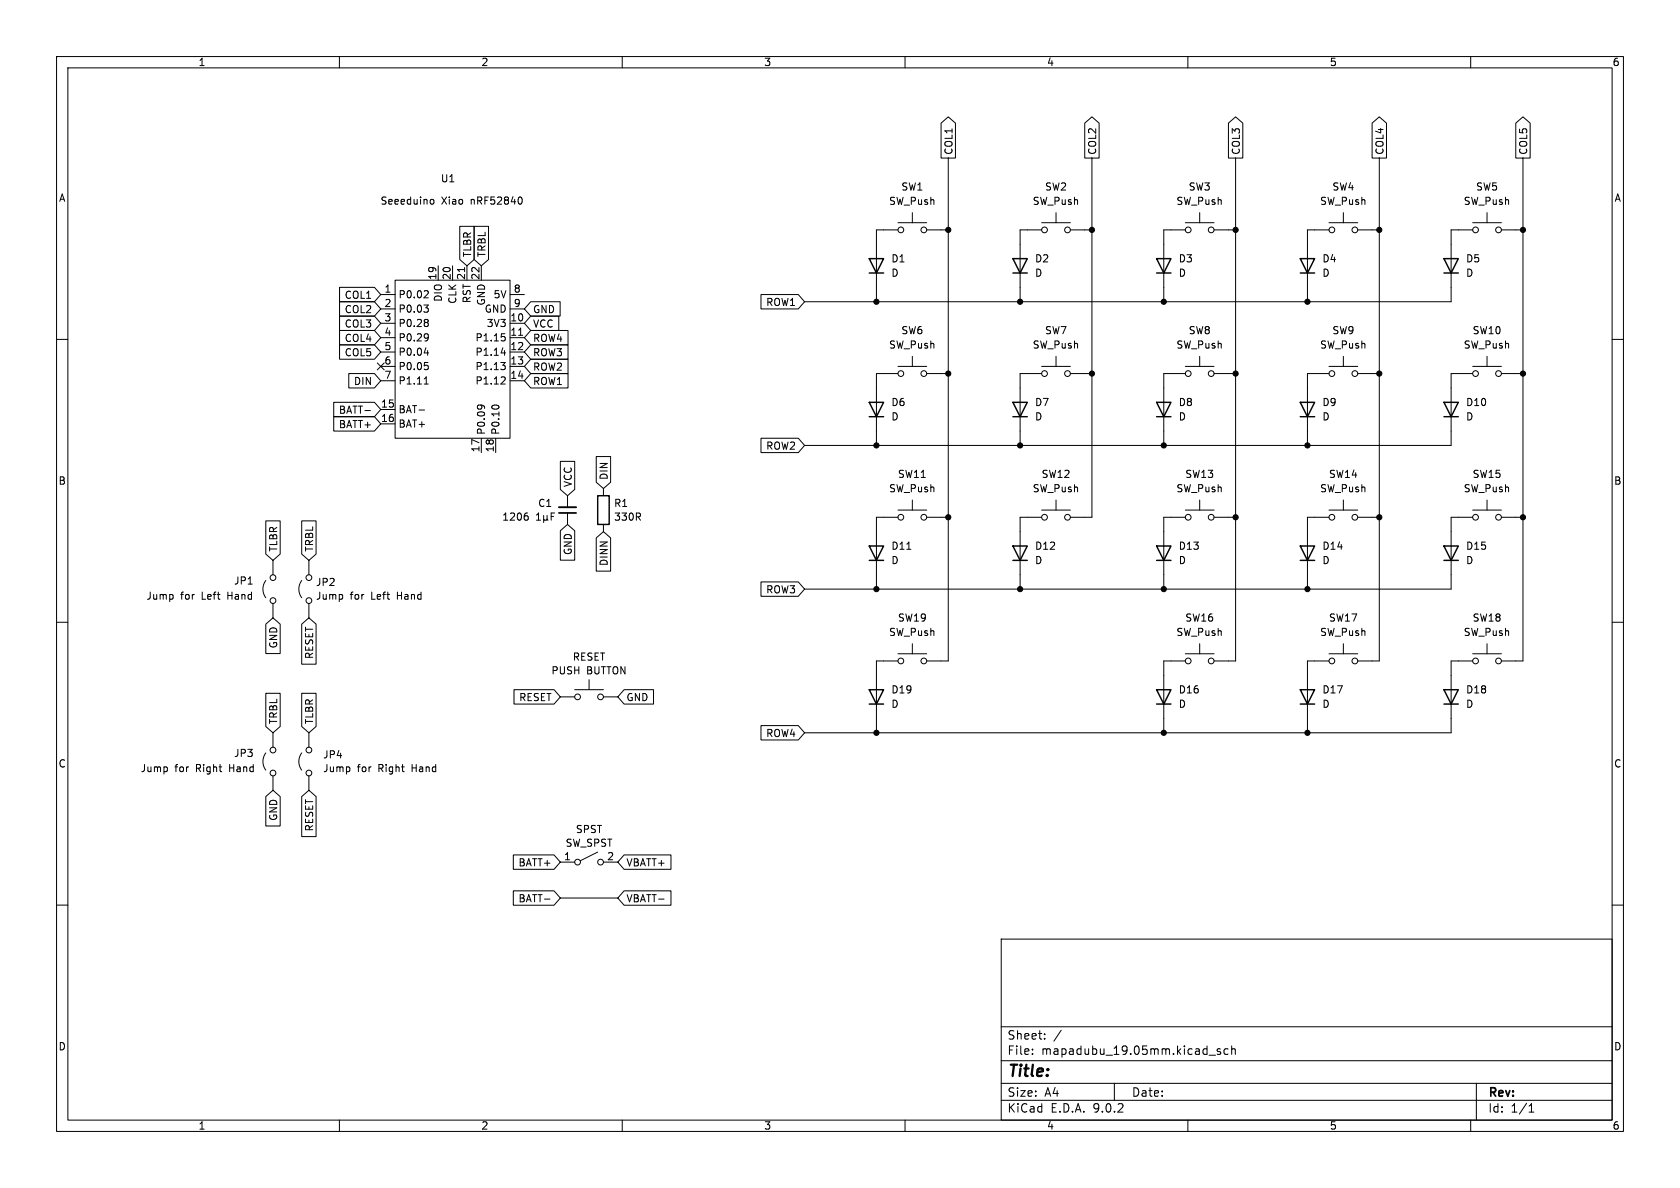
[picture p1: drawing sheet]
<svg xmlns="http://www.w3.org/2000/svg" width="297mm" height="210mm" viewBox="0 0 297 210" stroke-linecap="round" stroke-linejoin="round" font-family="sans-serif">
<g fill="none" stroke="#000" stroke-width=".18">
<path d="M10 10h277v190h-277zM12 12h273v186h-273zM60 10v2M110 10v2M160 10v2M210 10v2M260 10v2M76.2 35.3l.3-.1 .2 .3-.1 .5h-.4M92 34.8a.79 .79 0 0 1 0 1.3M158.7 39.4h5.1M161.3 37.6v1.8M166.4 21.8l1.2-1.1 1.3 1.1v6.1h-2.5z"/>
<path d="M167.6 27.9v88.9h-3.8M184.1 39.4h5.1M186.7 37.6v1.8M191.8 21.8l1.2-1.1 1.3 1.1v6.1h-2.5zM193 27.9v63.5h-3.8M209.5 39.4h5.1M212.1 37.6v1.8M217.2 21.8l1.2-1.1 1.3 1.1v6.1h-2.5zM218.4 27.9v88.9h-3.8M234.9 39.4h5.1M237.5 37.6v1.8M242.6 21.8l1.2-1.1 1.3 1.1v6.1h-2.5z"/>
<path d="M243.8 27.9v88.9h-3.8M260.3 39.4h5.1M262.9 37.6v1.8M268 21.8l1.2-1.1 1.3 1.1v6.1h-2.5zM269.2 27.9v88.9h-3.8M60 50.8h6.2l1.1 1.3-1.1 1.2h-6.2zM60 53.3h6.2l1.1 1.3-1.1 1.3h-6.2zM60 55.9h6.2l1.1 1.3-1.1 1.2h-6.2zM60 58.4h6.2l1.1 1.3-1.1 1.3h-6.2zM67.3 52.1h2.5M67.3 54.6h2.5M67.3 57.2h2.5"/>
<path d="M67.3 59.7h2.5M69.8 49.5h20.4v28h-20.4zM74.9 53.9h.8l-.4 .5M75.5 51.4l.2 .2v.3l-.8 .7h.8M75.5 54.4l.2 .2v.3l-.2 .3M75.5 56.5l.2 .2-.2 .3 .2 .2v.3l-.2 .2M75.5 59l.2 .1a1.03 1.03 0 0 1-.2 1.1M75.7 59.5l-.2 .3M77.5 47v2.5M80 47v2.5M81.3 40h2.5v5.9l-1.3 1.1-1.2-1.1zM82.1 47.3v.7"/>
<path d="M82.5 47v2.5M83.8 40h2.6v5.9l-1.3 1.1-1.3-1.1zM85.1 47v2.5M88.7 59h.6M89.1 59.5l.2 .2v.3l-.2 .3M90.2 52.1h2.5M90.2 54.6h2.5M90.2 57.2h2.5M90.2 59.7h2.5M91.7 59.3h.7M93.8 58.4h6.6v2.6h-6.6l-1.1-1.3zM93.8 53.3h5.2v2.6h-5.2l-1.1-1.3z"/>
<path d="M93.8 55.9h5v2.5h-5l-1.1-1.2zM134.5 52.1h6.6l1.1 1.2-1.1 1.3h-6.6zM158.7 40.6h-3.8v12.7M163.8 40.6h3.8M184.1 40.6h-3.8v12.7M189.2 40.6h3.8M209.5 40.6h-3.8v12.7M214.6 40.6h3.8M234.9 40.6h-3.8v12.7M240 40.6h3.8M260.3 40.6h-3.8v12.7h-114.3M265.4 40.6h3.8"/>
<path d="M10 60h2M59 71.1h7.2l1.1 1.3-1.1 1.3h-7.2zM59 73.7h7.2l1.1 1.2-1.1 1.3h-7.2zM60 61h6.2l1.1 1.2-1.1 1.3h-6.2zM61.7 66h4.5l1.1 1.3-1.1 1.3h-4.5zM64.5 72.6h1M66.7 64.2l1.2 1.2M67.3 64.8h2.5M67.3 62.2h2.5M67.3 67.3h2.5M67.3 72.4h2.5M67.3 74.9h2.5"/>
<path d="M67.9 64.2l-1.2 1.2M74.1 72.5h1M75 62.4h.8M75 67.9h.7M75.1 64.1h.6M75.2 66.8l.2-.2v1.3M75.5 64.6l.2 .2v.3l-.2 .2M75.6 62v.8M84.4 71.8l.1-.1a1.03 1.03 0 0 1 1.1 .1M84.9 71.6l.3 .2M85.1 77.5v2.5M86.9 71.9a.79 .79 0 0 1 1.3 0"/>
<path d="M87.6 77.5v2.5M88.5 64.1h.8l-.4 .5M88.6 62.4h.8M89.1 66.6l.2 .3v.3l-.8 .7h.8M89.1 64.6l.2 .2v.3l-.2 .2M89.2 62v.8M90.2 64.8h2.5M90.2 62.2h2.5M90.2 67.3h2.5M93.8 66h6.6v2.6h-6.6l-1.1-1.3zM93.8 61h6.6v2.5h-6.6l-1.1-1.3zM93.8 63.5h6.6v2.5h-6.6l-1.1-1.2z"/>
<path d="M134.5 77.5h6.6l1.1 1.2-1.1 1.3h-6.6zM158.7 66h-3.8v12.7M158.7 64.8h5.1M161.3 63v1.8M163.8 66h3.8M184.1 64.8h5.1M184.1 66h-3.8v12.7M186.7 63v1.8M189.2 66h3.8M209.5 64.8h5.1M209.5 66h-3.8v12.7M212.1 63v1.8"/>
<path d="M214.6 66h3.8M234.9 64.8h5.1M234.9 66h-3.8v12.7M237.5 63v1.8M240 66h3.8M260.3 64.8h5.1M260.3 66h-3.8v12.7h-114.3M262.9 63v1.8M265.4 66h3.8M285 60h2M47 92.1h2.5v5.8l-1.2 1.2-1.3-1.2zM48.3 99.1v2.5"/>
<path d="M53.3 92.1h2.6v5.8l-1.3 1.2-1.3-1.2zM54.6 99.1v2.5M93 90.7h.3M93.1 91.2l.3 .2v.3l-.3 .3M94.8 92h.8M94.8 91l.4-.3v1.3M96.1 91.8l.2 .2h.2l.2-.2M96.1 91.1v1.3M96.7 91.8l.2 .2M96.7 91.1v.7M97.4 91.3h.5M98 90.7h-.6v1.3"/>
<path d="M99.1 93.8l1.2-1.1 1.3 1.1v5.2h-2.5zM99.1 81.6h2.5v4.9l-1.3 1.1-1.2-1.1zM100.3 87.6v2.1M100.3 90.7v2M105.4 80.7h2.6v4.5l-1.3 1.2-1.3-1.2zM105.4 95.1l1.3-1.1 1.3 1.1v5.9h-2.6zM106.7 86.4v1.2M106.7 92.7v1.3M158.7 91.4h-3.8v12.7M158.7 90.2h5.1M160.3 97.1h.7M161.3 88.4v1.8"/>
<path d="M163.8 91.4h3.8M184.1 91.4h-3.8v12.7M184.1 90.2h5.1M186.7 88.4v1.8M209.5 91.4h-3.8v12.7M209.5 90.2h5.1M212.1 88.4v1.8M214.6 91.4h3.8M234.9 90.2h5.1M234.9 91.4h-3.8v12.7M237.5 88.4v1.8M240 91.4h3.8"/>
<path d="M260.3 90.2h5.1M260.3 91.4h-3.8v12.7h-114.3M262.9 88.4v1.8M265.4 91.4h3.8M10 110h2M47 110.3l1.3-1.1 1.2 1.1v5.2h-2.5zM47 102.6a2.54 2.54 0 0 0 0 3.1M48.3 106.7v2.5M53.3 110.3l1.3-1.1 1.3 1.1v7.1h-2.6zM53.3 102.6a2.54 2.54 0 0 0 0 3.1M54.6 106.7v2.5M134.5 102.9h6.6l1.1 1.2-1.1 1.3h-6.6z"/>
<path d="M158.7 116.8h-3.8v12.7M158.7 115.6h5.1M161.3 113.8v1.8M209.5 116.8h-3.8v12.7M209.5 115.6h5.1M212.1 113.8v1.8M234.9 115.6h5.1M234.9 116.8h-3.8v12.7M237.5 113.8v1.8M260.3 115.6h5.1M260.3 116.8h-3.8v12.7h-114.3M262.9 113.8v1.8"/>
<path d="M285 110h2M47 122.6h2.5v5.8l-1.2 1.1-1.3-1.1zM47 133.1a2.54 2.54 0 0 0 0 3M48.3 129.5v2.6M48.3 137.2v2.5M53.3 122.6h2.6v5.8l-1.3 1.1-1.3-1.1zM53.3 133.1a2.54 2.54 0 0 0 0 3M54.6 129.5v2.6M54.6 137.2v2.5M90.9 121.9h7l1.2 1.3-1.2 1.3h-7zM99.1 123.2h2.5M101.6 121.9h5.1"/>
<path d="M104.1 120.1v1.8M106.7 123.2h2.5M110.3 121.9h5.2v2.6h-5.2l-1.1-1.3zM134.5 128.3h6.6l1.1 1.2-1.1 1.3h-6.6zM47 140.8l1.3-1.1 1.2 1.1v5.2h-2.5zM53.3 140.8l1.3-1.1 1.3 1.1v7.1h-2.6zM90.7 157.5h7.2l1.2 1.3-1.2 1.2h-7.2zM90.7 151.1h7.2l1.2 1.3-1.2 1.3h-7.2zM96.3 158.9h.9M99.1 152.4h2.5M99.1 158.8h10.1M105.7 150.6l-3.1 1.5"/>
<path d="M106.7 152.4h2.5M110.3 151.1h8.3v2.6h-8.3l-1.1-1.3zM110.3 157.5h8.3v2.5h-8.3l-1.1-1.2zM10 160h2M177 166h108v32h-108zM285 160h2M60 198v2M110 198v2M160 198v2M177 194.5h108M177 191.5h108M177 187.5h108"/>
<path d="M177 181.5h108M182.5 186.3v.1M182.5 185.5v.1M184.7 183.6v.1M184.7 182.8v.1M187.6 182.1l-1.3 2M197 191.5v3M210 198v2M213.7 186.5h1.2M215.7 185.5l-.3-.1-.2 .2v.2l.5 .2v.3h-.5M217.1 185.5l-.4-.1-.3 .3v.4l.1 .2h.6M217.7 185.5l.3-.1 .3 .1 .1 .9"/>
<path d="M217.7 184.9v1.5M260 198v2M261 191.5v6.5M270.3 196.6h.9M270.3 195.5l.4-.4v1.5"/>
<circle cx="159.3" cy="40.6" r=".51"/>
<circle cx="163.3" cy="40.6" r=".51"/>
<circle cx="184.7" cy="40.6" r=".51"/>
<circle cx="188.7" cy="40.6" r=".51"/>
<circle cx="210.1" cy="40.6" r=".51"/>
<circle cx="214.1" cy="40.6" r=".51"/>
<circle cx="235.5" cy="40.6" r=".51"/>
<circle cx="239.5" cy="40.6" r=".51"/>
<circle cx="260.9" cy="40.6" r=".51"/>
<circle cx="264.9" cy="40.6" r=".51"/>
<circle cx="159.3" cy="66" r=".51"/>
<circle cx="163.3" cy="66" r=".51"/>
<circle cx="184.7" cy="66" r=".51"/>
<circle cx="188.7" cy="66" r=".51"/>
<circle cx="210.1" cy="66" r=".51"/>
<circle cx="214.1" cy="66" r=".51"/>
<circle cx="235.5" cy="66" r=".51"/>
<circle cx="239.5" cy="66" r=".51"/>
<circle cx="260.9" cy="66" r=".51"/>
<circle cx="264.9" cy="66" r=".51"/>
<circle cx="159.3" cy="91.4" r=".51"/>
<circle cx="163.3" cy="91.4" r=".51"/>
<circle cx="184.7" cy="91.4" r=".51"/>
<circle cx="188.7" cy="91.4" r=".51"/>
<circle cx="210.1" cy="91.4" r=".51"/>
<circle cx="214.1" cy="91.4" r=".51"/>
<circle cx="235.5" cy="91.4" r=".51"/>
<circle cx="239.5" cy="91.4" r=".51"/>
<circle cx="260.9" cy="91.4" r=".51"/>
<circle cx="264.9" cy="91.4" r=".51"/>
<circle cx="48.3" cy="102.1" r=".51"/>
<circle cx="48.3" cy="106.2" r=".51"/>
<circle cx="54.6" cy="102.1" r=".51"/>
<circle cx="54.6" cy="106.2" r=".51"/>
<circle cx="159.3" cy="116.8" r=".51"/>
<circle cx="163.3" cy="116.8" r=".51"/>
<circle cx="210.1" cy="116.8" r=".51"/>
<circle cx="214.1" cy="116.8" r=".51"/>
<circle cx="235.5" cy="116.8" r=".51"/>
<circle cx="239.5" cy="116.8" r=".51"/>
<circle cx="260.9" cy="116.8" r=".51"/>
<circle cx="264.9" cy="116.8" r=".51"/>
<circle cx="48.3" cy="136.7" r=".51"/>
<circle cx="48.3" cy="132.6" r=".51"/>
<circle cx="54.6" cy="136.7" r=".51"/>
<circle cx="54.6" cy="132.6" r=".51"/>
<circle cx="102.1" cy="123.2" r=".51"/>
<circle cx="106.2" cy="123.2" r=".51"/>
<circle cx="102.1" cy="152.4" r=".51"/>
<circle cx="106.2" cy="152.4" r=".51"/>
</g>
<g fill="none" stroke="#000" stroke-width=".25">
<path d="M153.7 45.7h2.5l-1.3 2.6zM153.7 48.3h2.5M179.1 45.7h2.5l-1.3 2.6zM179.1 48.3h2.5M204.5 45.7h2.5l-1.3 2.6zM204.5 48.3h2.5M229.9 45.7h2.5l-1.3 2.6zM229.9 48.3h2.5M255.3 45.7h2.5l-1.3 2.6zM255.3 48.3h2.5M153.7 71.1h2.5l-1.3 2.6zM153.7 73.7h2.5"/>
<path d="M179.1 71.1h2.5l-1.3 2.6zM179.1 73.7h2.5M204.5 71.1h2.5l-1.3 2.6zM204.5 73.7h2.5M229.9 71.1h2.5l-1.3 2.6zM229.9 73.7h2.5M255.3 71.1h2.5l-1.3 2.6zM255.3 73.7h2.5M105.7 87.6h2v5.1h-2zM153.7 96.5h2.5l-1.3 2.6zM153.7 99.1h2.5M179.1 96.5h2.5l-1.3 2.6z"/>
<path d="M179.1 99.1h2.5M204.5 96.5h2.5l-1.3 2.6zM204.5 99.1h2.5M229.9 96.5h2.5l-1.3 2.6zM229.9 99.1h2.5M255.3 96.5h2.5l-1.3 2.6zM255.3 99.1h2.5M153.7 121.9h2.5l-1.3 2.6zM153.7 124.5h2.5M204.5 121.9h2.5l-1.3 2.6zM204.5 124.5h2.5M229.9 121.9h2.5l-1.3 2.6z"/>
<path d="M229.9 124.5h2.5M255.3 121.9h2.5l-1.3 2.6zM255.3 124.5h2.5"/>
</g>
<path d="M98.8 90.7h3.1" fill="none" stroke="#000" stroke-width=".3"/>
<path d="M98.8 89.7h3.1" fill="none" stroke="#000" stroke-width=".33"/>
<g fill="#000" stroke="#000" stroke-width=".18">
<circle cx="154.9" cy="53.3" r=".46"/>
<circle cx="167.6" cy="40.6" r=".46"/>
<circle cx="180.3" cy="53.3" r=".46"/>
<circle cx="193" cy="40.6" r=".46"/>
<circle cx="205.7" cy="53.3" r=".46"/>
<circle cx="218.4" cy="40.6" r=".46"/>
<circle cx="231.1" cy="53.3" r=".46"/>
<circle cx="243.8" cy="40.6" r=".46"/>
<circle cx="269.2" cy="40.6" r=".46"/>
<circle cx="154.9" cy="78.7" r=".46"/>
<circle cx="167.6" cy="66" r=".46"/>
<circle cx="180.3" cy="78.7" r=".46"/>
<circle cx="193" cy="66" r=".46"/>
<circle cx="205.7" cy="78.7" r=".46"/>
<circle cx="218.4" cy="66" r=".46"/>
<circle cx="231.1" cy="78.7" r=".46"/>
<circle cx="243.8" cy="66" r=".46"/>
<circle cx="269.2" cy="66" r=".46"/>
<circle cx="167.6" cy="91.4" r=".46"/>
<circle cx="218.4" cy="91.4" r=".46"/>
<circle cx="243.8" cy="91.4" r=".46"/>
<circle cx="269.2" cy="91.4" r=".46"/>
<circle cx="154.9" cy="104.1" r=".46"/>
<circle cx="180.3" cy="104.1" r=".46"/>
<circle cx="205.7" cy="104.1" r=".46"/>
<circle cx="231.1" cy="104.1" r=".46"/>
<circle cx="154.9" cy="129.5" r=".46"/>
<circle cx="205.7" cy="129.5" r=".46"/>
<circle cx="231.1" cy="129.5" r=".46"/>
</g>
<text font-size="2.8" x="178" y="190.9">Title:</text>
<g font-size="2.1">
<text x="178" y="184">Sheet:</text>
<text x="178" y="186.7">File:</text>
<text x="184.1" y="186.7">mapadubu_19.05mm.kicad_sch</text>
<text x="178" y="196.9">KiCad</text>
<text x="178" y="194.1">Size:</text>
<text x="184.7" y="194.1">A4</text>
<text x="185.7" y="196.9">E.D.A.</text>
<text x="193.3" y="196.9">9.0.2</text>
<text x="200" y="194.1">Date:</text>
<text x="263" y="194.3">Rev:</text>
<text x="263" y="196.9">Id:</text>
<text x="267.1" y="196.9">1/1</text>
</g>
<g font-size="1.8">
<text x="35" y="11.9">1</text>
<text x="85" y="11.9">2</text>
<text x="135" y="11.9">3</text>
<text x="185" y="11.9">4</text>
<text x="235" y="11.9">5</text>
<text x="285" y="11.9">6</text>
<text x="168.6" y="27.5" transform="rotate(-90 168.6 27.5)">COL1</text>
<text x="194" y="27.5" transform="rotate(-90 194 27.5)">COL2</text>
<text x="219.4" y="27.5" transform="rotate(-90 219.4 27.5)">COL3</text>
<text x="244.8" y="27.5" transform="rotate(-90 244.8 27.5)">COL4</text>
<text x="270.2" y="27.5" transform="rotate(-90 270.2 27.5)">COL5</text>
<text x="10.3" y="35.9">A</text>
<text x="77.8" y="32.4">U1</text>
<text x="159.3" y="33.9">SW1</text>
<text x="184.7" y="33.9">SW2</text>
<text x="210.1" y="33.9">SW3</text>
<text x="235.5" y="33.9">SW4</text>
<text x="260.9" y="33.9">SW5</text>
<text x="285.3" y="35.9">A</text>
<text x="67.2" y="36.4">Seeeduino</text>
<text x="78" y="36.4">Xiao</text>
<text x="83.3" y="36.4">nRF52840</text>
<text x="157.1" y="36.4">SW_Push</text>
<text x="182.5" y="36.4">SW_Push</text>
<text x="207.9" y="36.4">SW_Push</text>
<text x="233.3" y="36.4">SW_Push</text>
<text x="258.7" y="36.4">SW_Push</text>
<text x="83.5" y="45.6" transform="rotate(-90 83.5 45.6)">TLBR</text>
<text x="86" y="45.6" transform="rotate(-90 86 45.6)">TRBL</text>
<text x="157.5" y="46.6">D1</text>
<text x="182.9" y="46.6">D2</text>
<text x="208.3" y="46.6">D3</text>
<text x="233.7" y="46.6">D4</text>
<text x="259.1" y="46.6">D5</text>
<text x="60.8" y="53">COL1</text>
<text x="67.9" y="51.8">1</text>
<text x="70.4" y="52.9">P0.02</text>
<text x="77.2" y="49.6" transform="rotate(-90 77.2 49.6)">19</text>
<text x="78.3" y="53.4" transform="rotate(-90 78.3 53.4)">DIO</text>
<text x="79.8" y="49.6" transform="rotate(-90 79.8 49.6)">20</text>
<text x="80.9" y="53.8" transform="rotate(-90 80.9 53.8)">CLK</text>
<text x="82.3" y="49.6" transform="rotate(-90 82.3 49.6)">21</text>
<text x="83.4" y="53.7" transform="rotate(-90 83.4 53.7)">RST</text>
<text x="84.8" y="49.6" transform="rotate(-90 84.8 49.6)">22</text>
<text x="87.2" y="52.9">5V</text>
<text x="90.7" y="51.8">8</text>
<text x="157.5" y="49.1">D</text>
<text x="182.9" y="49.1">D</text>
<text x="208.3" y="49.1">D</text>
<text x="233.7" y="49.1">D</text>
<text x="259.1" y="49.1">D</text>
<text x="60.8" y="55.6">COL2</text>
<text x="60.8" y="58.1">COL3</text>
<text x="67.9" y="54.4">2</text>
<text x="67.9" y="56.9">3</text>
<text x="67.9" y="59.4">4</text>
<text x="70.4" y="55.5">P0.03</text>
<text x="70.4" y="58">P0.28</text>
<text x="85.6" y="55.5">GND</text>
<text x="86" y="58">3V3</text>
<text x="86" y="54.1" transform="rotate(-90 86 54.1)">GND</text>
<text x="90.1" y="56.9">10</text>
<text x="90.1" y="59.4">11</text>
<text x="90.7" y="54.4">9</text>
<text x="94.1" y="55.6">GND</text>
<text x="94.1" y="58.1">VCC</text>
<text x="135.3" y="54.3">ROW1</text>
<text x="159.3" y="59.3">SW6</text>
<text x="184.7" y="59.3">SW7</text>
<text x="210.1" y="59.3">SW8</text>
<text x="235.5" y="59.3">SW9</text>
<text x="260.2" y="59.3">SW10</text>
<text x="60.8" y="60.6">COL4</text>
<text x="60.8" y="63.2">COL5</text>
<text x="67.9" y="62">5</text>
<text x="67.9" y="64.5">6</text>
<text x="70.4" y="60.6">P0.29</text>
<text x="70.4" y="63.1">P0.04</text>
<text x="70.4" y="65.6">P0.05</text>
<text x="84" y="60.6">P1.15</text>
<text x="84" y="63.1">P1.14</text>
<text x="84" y="65.6">P1.13</text>
<text x="90.1" y="62">12</text>
<text x="90.1" y="64.5">13</text>
<text x="94.1" y="60.6">ROW4</text>
<text x="94.1" y="63.2">ROW3</text>
<text x="94.1" y="65.7">ROW2</text>
<text x="157.1" y="61.8">SW_Push</text>
<text x="182.5" y="61.8">SW_Push</text>
<text x="207.9" y="61.8">SW_Push</text>
<text x="233.3" y="61.8">SW_Push</text>
<text x="258.7" y="61.8">SW_Push</text>
<text x="62.5" y="68.3">DIN</text>
<text x="67.9" y="67.1">7</text>
<text x="70.4" y="68.2">P1.11</text>
<text x="84" y="68.2">P1.12</text>
<text x="90.1" y="67.1">14</text>
<text x="94.1" y="68.3">ROW1</text>
<text x="157.5" y="72">D6</text>
<text x="182.9" y="72">D7</text>
<text x="208.3" y="72">D8</text>
<text x="233.7" y="72">D9</text>
<text x="259.1" y="72">D10</text>
<text x="59.8" y="73.3">BATT-</text>
<text x="59.8" y="75.9">BATT+</text>
<text x="67.3" y="72.1">15</text>
<text x="67.3" y="74.7">16</text>
<text x="70.4" y="73.3">BAT-</text>
<text x="70.4" y="75.8">BAT+</text>
<text x="86" y="77" transform="rotate(-90 86 77)">P0.09</text>
<text x="88.5" y="77" transform="rotate(-90 88.5 77)">P0.10</text>
<text x="157.5" y="74.5">D</text>
<text x="182.9" y="74.5">D</text>
<text x="208.3" y="74.5">D</text>
<text x="233.7" y="74.5">D</text>
<text x="259.1" y="74.5">D</text>
<text x="84.8" y="80.1" transform="rotate(-90 84.8 80.1)">17</text>
<text x="87.4" y="80.1" transform="rotate(-90 87.4 80.1)">18</text>
<text x="135.3" y="79.7">ROW2</text>
<text x="10.3" y="85.9">B</text>
<text x="95" y="89.8">C1</text>
<text x="101.3" y="86.2" transform="rotate(-90 101.3 86.2)">VCC</text>
<text x="107.6" y="84.9" transform="rotate(-90 107.6 84.9)">DIN</text>
<text x="108.5" y="89.8">R1</text>
<text x="157.1" y="87.2">SW_Push</text>
<text x="158.6" y="84.7">SW11</text>
<text x="182.5" y="87.2">SW_Push</text>
<text x="184" y="84.7">SW12</text>
<text x="207.9" y="87.2">SW_Push</text>
<text x="209.4" y="84.7">SW13</text>
<text x="233.3" y="87.2">SW_Push</text>
<text x="234.8" y="84.7">SW14</text>
<text x="258.7" y="87.2">SW_Push</text>
<text x="260.2" y="84.7">SW15</text>
<text x="285.3" y="85.9">B</text>
<text x="88.7" y="92.2">1206</text>
<text x="108.5" y="92.2">330R</text>
<text x="49.2" y="97.6" transform="rotate(-90 49.2 97.6)">TLBR</text>
<text x="55.6" y="97.6" transform="rotate(-90 55.6 97.6)">TRBL</text>
<text x="101.3" y="98.2" transform="rotate(-90 101.3 98.2)">GND</text>
<text x="107.6" y="100.1" transform="rotate(-90 107.6 100.1)">DINN</text>
<text x="157.5" y="97.4">D11</text>
<text x="157.5" y="99.9">D</text>
<text x="182.9" y="97.4">D12</text>
<text x="182.9" y="99.9">D</text>
<text x="208.3" y="97.4">D13</text>
<text x="208.3" y="99.9">D</text>
<text x="233.7" y="97.4">D14</text>
<text x="233.7" y="99.9">D</text>
<text x="259.1" y="97.4">D15</text>
<text x="259.1" y="99.9">D</text>
<text x="25.8" y="106.2">Jump</text>
<text x="31.9" y="106.2">for</text>
<text x="35.8" y="106.2">Left</text>
<text x="40.5" y="106.2">Hand</text>
<text x="41.3" y="103.5">JP1</text>
<text x="55.8" y="103.8">JP2</text>
<text x="55.8" y="106.2">Jump</text>
<text x="61.9" y="106.2">for</text>
<text x="65.7" y="106.2">Left</text>
<text x="70.5" y="106.2">Hand</text>
<text x="135.3" y="105.1">ROW3</text>
<text x="157.1" y="112.6">SW_Push</text>
<text x="158.6" y="110.1">SW19</text>
<text x="207.9" y="112.6">SW_Push</text>
<text x="209.4" y="110.1">SW16</text>
<text x="233.3" y="112.6">SW_Push</text>
<text x="234.8" y="110.1">SW17</text>
<text x="258.7" y="112.6">SW_Push</text>
<text x="260.2" y="110.1">SW18</text>
<text x="49.2" y="114.7" transform="rotate(-90 49.2 114.7)">GND</text>
<text x="55.6" y="116.6" transform="rotate(-90 55.6 116.6)">RESET</text>
<text x="97.4" y="119.4">PUSH</text>
<text x="101.2" y="117">RESET</text>
<text x="103.7" y="119.4">BUTTON</text>
<text x="91.7" y="124.1">RESET</text>
<text x="110.6" y="124.1">GND</text>
<text x="157.5" y="122.8">D19</text>
<text x="157.5" y="125.3">D</text>
<text x="208.3" y="122.8">D16</text>
<text x="208.3" y="125.3">D</text>
<text x="233.7" y="122.8">D17</text>
<text x="233.7" y="125.3">D</text>
<text x="259.1" y="122.8">D18</text>
<text x="259.1" y="125.3">D</text>
<text x="49.2" y="128.1" transform="rotate(-90 49.2 128.1)">TRBL</text>
<text x="55.6" y="128.1" transform="rotate(-90 55.6 128.1)">TLBR</text>
<text x="135.3" y="130.5">ROW4</text>
<text x="10.3" y="135.9">C</text>
<text x="24.8" y="136.7">Jump</text>
<text x="30.9" y="136.7">for</text>
<text x="34.7" y="136.7">Right</text>
<text x="40.8" y="136.7">Hand</text>
<text x="41.3" y="134">JP3</text>
<text x="57" y="134.3">JP4</text>
<text x="57" y="136.7">Jump</text>
<text x="63.2" y="136.7">for</text>
<text x="67" y="136.7">Right</text>
<text x="73.1" y="136.7">Hand</text>
<text x="285.3" y="135.9">C</text>
<text x="49.2" y="145.2" transform="rotate(-90 49.2 145.2)">GND</text>
<text x="55.6" y="147.1" transform="rotate(-90 55.6 147.1)">RESET</text>
<text x="99.9" y="149.9">SW_SPST</text>
<text x="101.7" y="147.5">SPST</text>
<text x="91.6" y="153.4">BATT+</text>
<text x="99.6" y="152.1">1</text>
<text x="107.2" y="152.1">2</text>
<text x="110.6" y="153.4">VBATT+</text>
<text x="91.6" y="159.7">BATT-</text>
<text x="110.6" y="159.7">VBATT-</text>
<text x="10.3" y="185.9">D</text>
<text x="285.3" y="185.9">D</text>
<text x="35" y="199.9">1</text>
<text x="85" y="199.9">2</text>
<text x="135" y="199.9">3</text>
<text x="185" y="199.9">4</text>
<text x="235" y="199.9">5</text>
<text x="285" y="199.9">6</text>
</g>
</svg>
